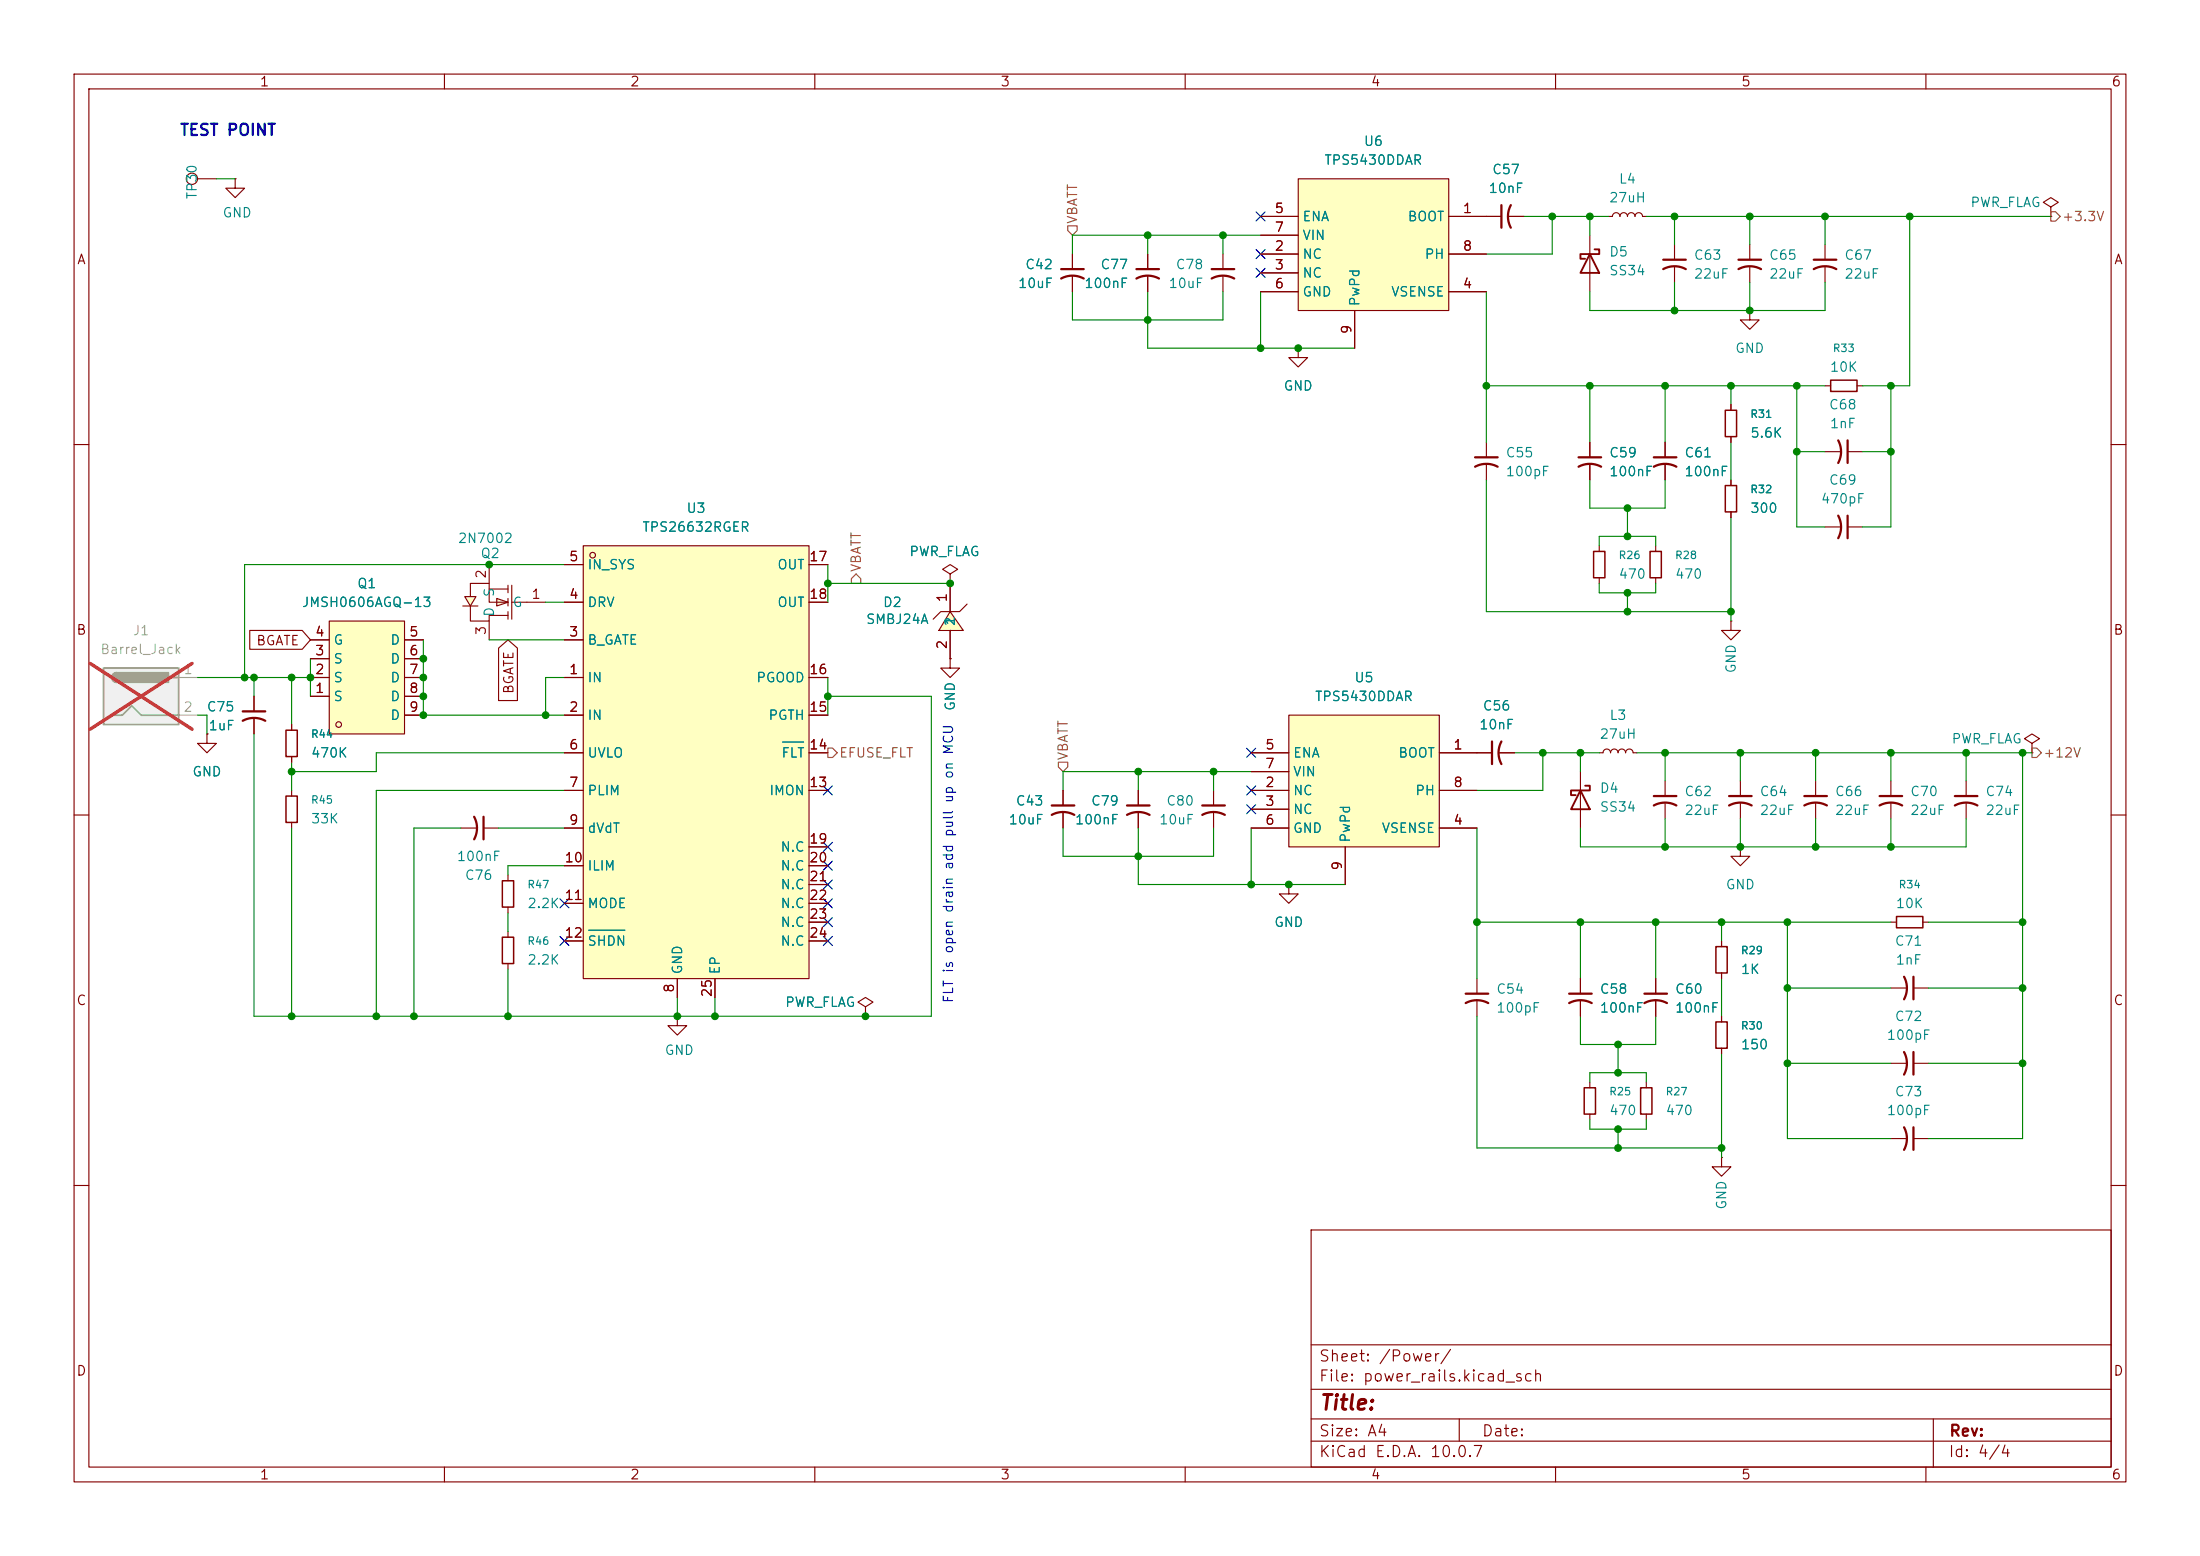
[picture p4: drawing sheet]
<svg xmlns="http://www.w3.org/2000/svg" width="297mm" height="210mm" viewBox="0 0 297 210" stroke-linecap="round" stroke-linejoin="round" font-family="sans-serif">
<g fill="none" stroke="#840000" stroke-width=".15">
<path d="M10 10h277v190h-277zM12 12h273v186h-273zM60 10v2M110 10v2M160 10v2M210 10v2M260 10v2M10 60h2M285 60h2M10 110h2M245.1 105.4v2M245.1 108.5v2"/>
<path d="M285 110h2M10 160h2M177 166h108v32h-108zM285 160h2M60 198v2M110 198v2M160 198v2M177 194.5h108M177 191.5h108M177 187.5h108M177 181.5h108M197 191.5v3"/>
<path d="M210 198v2M260 198v2M261 191.5v6.5"/>
</g>
<path d="M243.6 108.7a3.2 3.2 0 0 1 3 0M243.6 107.4h3" fill="none" stroke="#840000" stroke-width=".3"/>
<path d="M175.3 24.1h20.3v17.8h-20.3z" fill="#ffffc2"/>
<g fill="none" stroke="#840000" stroke-width=".15">
<path d="M170.2 29.2h5.1M170.2 34.3h5.1M170.2 36.8h5.1M170.2 39.4h5.1M170.2 31.8h5.1M175.3 24.1h20.3v17.8h-20.3zM195.6 29.2h5.1M195.6 34.3h5.1M195.6 39.4h5.1M226.1 33v2.1M226.1 36.1v2M182.9 41.9v5.1"/>
<path d="M214.6 59.7v2M224.8 59.7v2M128.3 77.5l1-.7-1-.6-1 .6 1 .7v1.2M128.3 78.7h.1M214.6 62.7v2.1M215.9 73.7v.7M215.9 78v.7M223.5 73.7v.7M223.5 78v.7M224.8 62.7v2.1M128.3 88.9v1.3h-1.3l1.3 1.2 1.2-1.2h-1.2M128.3 88.9h.1"/>
<path d="M62.2 111.8h2.1M65.3 111.8h2M68.6 118.1v.8M68.6 122.4v.8M68.6 125.7v.8M68.6 130v.8M91.4 137.2v1.2h1.3l-1.3 1.3-1.2-1.3h1.2M91.4 137.2h.1"/>
</g>
<path d="M224.5 36.3a3.2 3.2 0 0 1 3.1 0M224.5 35.1h3.1M213.1 63a3.2 3.2 0 0 1 3.1 0M213.1 61.7h3.1M223.3 63a3.2 3.2 0 0 1 3 0M223.3 61.7h3M64 110.2a3.2 3.2 0 0 1 0 3.1M65.3 110.2v3.1" fill="none" stroke="#840000" stroke-width=".3"/>
<path d="M215.1 74.4h1.6v3.6h-1.6zM222.8 74.4h1.5v3.6h-1.5zM67.8 118.9h1.5v3.5h-1.5zM67.8 126.5h1.5v3.5h-1.5z" fill="none" stroke="#840000" stroke-width=".2"/>
<path d="M128.3 82.6l1.8 2.5h-3.4z" fill="#ffffc2"/>
<path d="M128.3 78.7v3.9M128.3 82.6l1.8 2.5h-3.4zM128.3 85.1v3.8M130.6 81.5l-1.1 1.1h-2.5l-1 1M116.8 135.9l1.1-.6-1.1-.7-1 .7 1 .6v1.3M116.8 137.2h.1" fill="none" stroke="#840000" stroke-width=".15"/>
<path d="M78.7 73.7h30.5v58.4h-30.5z" fill="#ffffc2"/>
<g fill="none" stroke="#840000" stroke-width=".15">
<path d="M26.7 24.1h2.5M31.7 24.1v1.3h1.3l-1.3 1.3-1.2-1.3h1.2M31.7 24.1h.1M214.6 31.8v7.6M76.2 76.2h2.5M78.7 73.7h30.5v58.4h-30.5zM109.2 76.2h2.6M27.9 99.1v1.2h1.3l-1.3 1.3-1.2-1.3h1.2M27.9 99.1h.1M34.3 94v2M34.3 97v2.1M39.4 97.8v.8"/>
<path d="M76.2 91.4h2.5M76.2 96.5h2.5M76.2 86.4h2.5M76.2 81.3h2.5M109.2 91.4h2.6M109.2 96.5h2.6M109.2 81.3h2.6M39.4 102.1v.8M76.2 101.6h2.5M76.2 106.7h2.5M76.2 111.8h2.5M76.2 116.8h2.5"/>
<path d="M109.2 101.6h2.6M109.2 106.7h2.6M109.2 116.8h2.6M109.2 114.3h2.6M109.2 119.4h2.6M143.5 106.7v2M143.5 109.7v2.1M153.7 106.7v2M153.7 109.7v2.1M163.8 106.7v2M163.8 109.7v2.1M174 119.4v1.3h1.3l-1.3 1.2-1.3-1.2h1.3"/>
<path d="M174 119.4h.1M76.2 121.9h2.5M76.2 127h2.5M91.4 132.1v2.5M96.5 132.1v2.5M109.2 121.9h2.6M109.2 127h2.6M109.2 124.5h2.6"/>
<circle cx="25.9" cy="24.1" r=".76"/>
<circle cx="80" cy="74.9" r=".38"/>
</g>
<path d="M105.7 100.2h2.8M79.5 125.6h4.9" fill="none" stroke="#008484" stroke-width=".15"/>
<path d="M32.8 97.3a3.2 3.2 0 0 1 3 0M32.8 96h3M142 110a3.2 3.2 0 0 1 3 0M142 108.7h3M152.1 110a3.2 3.2 0 0 1 3.1 0M152.1 108.7h3.1M162.3 110a3.2 3.2 0 0 1 3.1 0M162.3 108.7h3.1" fill="none" stroke="#840000" stroke-width=".3"/>
<path d="M38.6 98.6h1.5v3.5h-1.5z" fill="none" stroke="#840000" stroke-width=".2"/>
<path d="M214.6 34.3l1.3 2.5h-2.5zM215.3 33.7h.6v.6h-2.5v.6h.6" fill="none" stroke="#840000" stroke-width=".25"/>
<g fill="#ffffc2">
<path d="M67.1 80.8l1.5 .5-1.5 .5z"/>
<path d="M62.7 80.5h1.6l-.8 1.3z"/>
</g>
<g fill="none" stroke="#840000" stroke-width=".15">
<path d="M246.4 33v2.1M246.4 36.1v2M246.4 52.1h.7M250.7 52.1h.8M66 79.5h2.6M66 76.2v2.5M68.6 79v1M69.1 79v4.6M62.5 81.8h2M62.7 80.5h1.6l-.8 1.3zM63.5 81.8v2h2.5v-.7h2.6M63.5 80.5v-1.8h2.5v2.6h2.6"/>
<path d="M66 83.8v2.6M67.1 80.8l1.5 .5-1.5 .5zM68.6 80.8v1M68.6 82.6v1M69.1 81.3h4.6"/>
</g>
<path d="M247.1 51.3h3.6v1.5h-3.6z" fill="none" stroke="#840000" stroke-width=".2"/>
<path d="M244.9 36.3a3.2 3.2 0 0 1 3 0M244.9 35.1h3" fill="none" stroke="#840000" stroke-width=".3"/>
<path d="M14 90.2h10.1v7.6h-10.1z" fill="#f0f0f0"/>
<path d="M14 90.2h10.1v7.6h-10.1zM15.2 96.5h1.3l1.3-1.2 1.2 1.2h5.1M15.7 90.8a.64 .64 0 0 0-.6 .6 .64 .64 0 0 0 .6 .7M22.9 91.4h1.2" fill="none" stroke="#a1a1a1" stroke-width=".25"/>
<g fill="#a1a1a1" stroke="#a1a1a1" stroke-width=".25">
<path d="M15.3 91l.4-.2v1.3a.63 .63 0 0 1-.5-.4 .63 .63 0 0 1 .1-.7z"/>
<path d="M15.7 90.8h7v1.3h-7z"/>
</g>
<path d="M24.1 91.4h2.6M24.1 96.5h2.6" fill="none" stroke="#a1a1a1" stroke-width=".15"/>
<path d="M12.2 89.5l13.7 8.9M25.9 89.5l-13.7 8.9" fill="none" stroke="#ff2626" stroke-width=".46"/>
<path d="M44.4 83.8h10.2v15.3h-10.2z" fill="#ffffc2"/>
<g fill="none" stroke="#840000" stroke-width=".15">
<path d="M41.9 94h2.5M41.9 91.4h2.5M41.9 88.9h2.5M41.9 86.4h2.5M44.4 83.8h10.2v15.3h-10.2zM54.6 94h2.5M54.6 91.4h2.5M54.6 88.9h2.5M54.6 86.4h2.5M54.6 96.5h2.5"/>
<circle cx="45.7" cy="97.8" r=".38"/>
</g>
<path d="M174 96.5h20.3v17.8h-20.3z" fill="#ffffc2"/>
<g fill="none" stroke="#840000" stroke-width=".15">
<path d="M144.8 34.3v2M144.8 37.3v2.1M154.9 34.3v2M154.9 37.3v2.1M165.1 34.3v2M165.1 37.3v2.1M170.2 29.2h5.1M170.2 34.3h5.1M170.2 36.8h5.1M170.2 39.4h5.1M170.2 31.8h5.1M195.6 29.2h7.1"/>
<path d="M195.6 34.3h5.1M195.6 39.4h5.1M203.7 29.2h2M217.2 29.2h.5a.51 .51 0 0 1 .5-.5 .51 .51 0 0 1 .5 .5 .51 .51 0 0 1 .5-.5 .51 .51 0 0 1 .5 .5 .51 .51 0 0 1 .5-.5 .51 .51 0 0 1 .5 .5 .51 .51 0 0 1 .5-.5 .51 .51 0 0 1 .5 .5h.5M236.2 33v2.1M236.2 36.1v2M276.9 27.9l1-.6-1-.6-1.1 .6 1.1 .6v1.3M276.9 29.2h.1M175.3 47v1.3h1.2l-1.2 1.2-1.3-1.2h1.3M175.3 47h.1M182.9 41.9v5.1M200.7 59.7v2"/>
<path d="M214.6 59.7v2M224.8 59.7v2M233.7 54.6v.8M233.7 58.9v.8M236.2 41.9v1.3h1.3l-1.3 1.3-1.3-1.3h1.3M236.2 41.9h.1M76.2 76.2h2.5M109.2 76.2h2.6M128.3 78.7h.1M128.3 78.7v3.9M200.7 62.7v2.1M214.6 62.7v2.1"/>
<path d="M224.8 62.7v2.1M233.7 64.8v.7M233.7 69.1v.8M246.4 71.1h2M246.4 61h2M249.4 71.1h2.1M249.4 61h2.1M27.9 99.1h.1M33.7 85.1h7.1l1.1 1.3-1.1 1.2h-7.1zM34.3 94v2M34.3 97v2.1M39.4 97.8v.8"/>
<path d="M41.9 94h2.5M41.9 91.4h2.5M41.9 88.9h2.5M41.9 86.4h2.5M54.6 94h2.5M54.6 91.4h2.5M54.6 88.9h2.5M54.6 86.4h2.5M54.6 96.5h2.5M67.3 87.5l1.3-1.1 1.3 1.1v7.1h-2.6zM76.2 91.4h2.5M76.2 86.4h2.5"/>
<path d="M76.2 96.5h2.5M76.2 81.3h2.5M109.2 91.4h2.6M109.2 96.5h2.6M109.2 81.3h2.6M128.3 88.9h.1M128.3 85.1v3.8M174 96.5h20.3v17.8h-20.3zM233.7 83.8v1.3h1.2l-1.2 1.3-1.3-1.3h1.3M233.7 83.8h.1M39.4 102.1v.8M39.4 106.7v.7"/>
<path d="M39.4 111v.8M76.2 101.6h2.5M76.2 106.7h2.5M76.2 111.8h2.5M76.2 116.8h2.5M109.2 101.6h2.6M109.2 106.7h2.6M109.2 116.8h2.6M109.2 114.3h2.6M109.2 119.4h2.6M143.5 106.7v2M143.5 109.7v2.1"/>
<path d="M153.7 106.7v2M153.7 109.7v2.1M168.9 101.6h5.1M168.9 106.7h5.1M168.9 109.2h5.1M168.9 111.8h5.1M168.9 104.1h5.1M174 119.4h.1M181.6 114.3v5.1M194.3 101.6h7.1M194.3 106.7h5.1M194.3 111.8h5.1"/>
<path d="M202.4 101.6h2.1M213.4 104.1v7.7M215.9 101.6h.5a.51 .51 0 0 1 .5-.5 .51 .51 0 0 1 .5 .5 .51 .51 0 0 1 .5-.5 .51 .51 0 0 1 .5 .5 .51 .51 0 0 1 .5-.5 .51 .51 0 0 1 .6 .5 .51 .51 0 0 1 .5-.5 .51 .51 0 0 1 .5 .5h.5M224.8 105.4v2M224.8 108.5v2M234.9 114.3v1.3h1.3l-1.3 1.2-1.2-1.2h1.2M234.9 114.3h.1M234.9 105.4v2M234.9 108.5v2M255.3 105.4v2M255.3 108.5v2M265.4 105.4v2"/>
<path d="M265.4 108.5v2M274.3 100.3l1-.6-1-.6-1 .6 1 .6v1.3M274.3 101.6h.1M76.2 121.9h2.5M76.2 127h2.5M91.4 132.1v2.5M96.5 132.1v2.5M109.2 124.5h2.6M109.2 121.9h2.6M109.2 127h2.6M116.8 137.2h.1M199.4 132.1v2"/>
<path d="M199.4 135.1v2.1M213.4 132.1v2M213.4 135.1v2.1M223.5 132.1v2M223.5 135.1v2.1M232.4 127v.8M232.4 131.3v.8M232.4 137.2v.7M255.3 124.5h.7M255.3 133.4h2M258.3 133.4h2M259.6 124.5h.7"/>
<path d="M214.6 146.1v.7M214.6 150.4v.7M222.2 146.1v.7M222.2 150.4v.7M232.4 156.2v1.3h1.3l-1.3 1.3-1.3-1.3h1.3M232.4 156.2h.1M232.4 141.5v.7M255.3 153.7h2M255.3 143.5h2M258.3 153.7h2M258.3 143.5h2"/>
</g>
<g fill="none" stroke="#840000" stroke-width=".3">
<path d="M143.3 37.6a3.2 3.2 0 0 1 3 0M143.3 36.3h3M153.4 37.6a3.2 3.2 0 0 1 3.1 0M153.4 36.3h3.1M163.6 37.6a3.2 3.2 0 0 1 3 0M163.6 36.3h3M202.7 27.7v3M204 27.7a3.2 3.2 0 0 0 0 3M234.7 36.3a3.2 3.2 0 0 1 3 0M234.7 35.1h3M248.2 59.4a3.2 3.2 0 0 1 0 3.1M249.4 59.4v3.1"/>
<path d="M199.1 63a3.2 3.2 0 0 1 3.1 0M199.1 61.7h3.1M248.2 69.6a3.2 3.2 0 0 1 0 3M249.4 69.6v3M201.4 100.1v3M202.7 100.1a3.2 3.2 0 0 0 0 3M223.3 108.7a3.2 3.2 0 0 1 3 0M223.3 107.4h3M233.4 108.7a3.2 3.2 0 0 1 3.1 0M233.4 107.4h3.1M253.7 108.7a3.2 3.2 0 0 1 3.1 0M253.7 107.4h3.1"/>
<path d="M263.9 108.7a3.2 3.2 0 0 1 3.1 0M263.9 107.4h3.1M197.9 135.4a3.2 3.2 0 0 1 3 0M197.9 134.1h3M211.8 135.4a3.2 3.2 0 0 1 3.1 0M211.8 134.1h3.1M222 135.4a3.2 3.2 0 0 1 3 0M222 134.1h3M257 131.8a3.2 3.2 0 0 1 0 3.1M258.3 131.8v3.1M257 152.1a3.2 3.2 0 0 1 0 3.1M257 142a3.2 3.2 0 0 1 0 3"/>
<path d="M258.3 142v3M258.3 152.1v3.1"/>
</g>
<path d="M232.9 55.4h1.5v3.5h-1.5zM232.9 65.5h1.5v3.6h-1.5zM38.6 107.4h1.5v3.6h-1.5zM231.6 127.8h1.6v3.5h-1.6zM231.6 137.9h1.6v3.6h-1.6zM256 123.7h3.6v1.5h-3.6zM213.9 146.8h1.5v3.6h-1.5zM221.5 146.8h1.5v3.6h-1.5z" fill="none" stroke="#840000" stroke-width=".2"/>
<path d="M213.4 106.7l1.2 2.5h-2.5zM214 106h.6v.7h-2.5v.6h.6" fill="none" stroke="#840000" stroke-width=".25"/>
<path d="M144.1 30.5h1.3v.6l-.6 .7-.7-.7zM276.9 28.6h.6l.6 .6-.6 .6h-.6zM115.6 77.5l.6 .6v.6h-1.3v-.6zM111.8 101h.6l.6 .6-.6 .6h-.6zM142.9 102.9h1.2v.6l-.6 .6-.6-.6zM274.3 101h.7l.6 .6-.6 .6h-.7z" fill="none" stroke="#848400" stroke-width=".15"/>
<g fill="none" stroke="#008400" stroke-width=".15">
<path d="M29.2 24.1h2.5M144.8 39.4v3.8h20.3v-3.8M154.9 39.4v7.6h28M154.9 31.8v2.5M165.1 31.8v2.5M170.2 31.8h-25.4v2.5M170.2 39.4v7.6M200.7 39.4v20.3M205.7 29.2h11.5M209.5 29.2v5.1h-8.8M214.6 29.2v2.6M222.2 29.2h54.7"/>
<path d="M226.1 29.2v3.8M226.1 38.1v3.8M236.2 29.2v3.8M236.2 38.1v3.8M246.4 38.1v3.8h-31.8v-2.5M246.4 29.2v3.8M257.8 29.2v22.9h-6.3M200.7 52.1h45.7M214.6 52.1v7.6M224.8 52.1v7.6M233.7 52.1v2.5M233.7 59.7v5.1"/>
<path d="M242.6 52.1v19h3.8M255.3 52.1v19h-3.8M76.2 76.2h-43.2v15.2M111.8 76.2v5.1M111.8 78.7h16.5M200.7 64.8v17.8h33M214.6 64.8v3.8h10.2v-3.8M215.9 73.7v-1.3h7.6v1.3M215.9 78.7v1.3h7.6v-1.3M219.7 68.6v3.8M233.7 69.9v13.9M242.6 61h3.8"/>
<path d="M251.5 61h3.8M26.7 91.4h15.2M26.7 96.5h1.2v2.6M34.3 91.4v2.6M39.4 91.4v6.4M41.9 88.9v5.1M57.1 86.4v10.1h19.1M66 86.4h10.2M73.7 81.3h2.5M76.2 91.4h-2.5v5.1M111.8 94h13.9v43.2h-91.4v-38.1M111.8 91.4v5.1"/>
<path d="M219.7 80v2.6M39.4 102.9v3.8M39.4 111.8v25.4M62.2 111.8h-6.3v25.4M67.3 111.8h8.9M76.2 116.8h-7.6v1.3M76.2 101.6h-25.4v2.5h-11.4M76.2 106.7h-25.4v30.5M143.5 111.8v3.8h20.3v-3.8M153.7 111.8v7.6h27.9M153.7 104.1v2.6M163.8 104.1v2.6"/>
<path d="M168.9 104.1h-25.4v2.6M168.9 111.8v7.6M199.4 111.8v20.3M204.5 101.6h11.4M208.3 101.6v5.1h-8.9M213.4 101.6v2.5M221 101.6h53.3M224.8 101.6v3.8M224.8 110.5v3.8M234.9 101.6v3.8M234.9 110.5v3.8M245.1 101.6v3.8"/>
<path d="M245.1 110.5v3.8M255.3 101.6v3.8M255.3 110.5v3.8M265.4 101.6v3.8M265.4 110.5v3.8h-52v-2.5M273 101.6v52.1h-12.7M68.6 123.2v2.5M68.6 130.8v6.4M91.4 134.6v2.6M96.5 134.6v2.6M199.4 124.5h55.9M199.4 137.2v17.7h33"/>
<path d="M213.4 137.2v3.8h10.1v-3.8M213.4 124.5v7.6M223.5 124.5v7.6M232.4 124.5v2.5M232.4 132.1v5.1M241.3 133.4h14M241.3 124.5v29.2h14M260.3 124.5h12.7M260.3 133.4h12.7M214.6 146.1v-1.3h7.6v1.3M214.6 151.1v1.3h7.6v-1.3M218.4 141v3.8"/>
<path d="M218.4 152.4v2.5M232.4 142.2v14M241.3 143.5h14M260.3 143.5h12.7"/>
</g>
<g fill="none" stroke="#000084" stroke-width=".15">
<path d="M169.6 36.2l1.2 1.2M169.6 28.6l1.2 1.2M169.6 33.7l1.2 1.2M170.8 36.2l-1.2 1.2M170.8 28.6l-1.2 1.2M170.8 33.7l-1.2 1.2M111.2 113.7l1.2 1.2M111.2 118.8l1.2 1.2M111.2 116.2l1.2 1.2M111.2 106.1l1.2 1.2M112.4 113.7l-1.2 1.2M112.4 118.8l-1.2 1.2"/>
<path d="M112.4 116.2l-1.2 1.2M112.4 106.1l-1.2 1.2M168.3 101l1.2 1.2M168.3 108.6l1.2 1.2M168.3 106.1l1.2 1.2M169.5 101l-1.2 1.2M169.5 108.6l-1.2 1.2M169.5 106.1l-1.2 1.2M75.6 126.4l1.2 1.2M75.6 121.3l1.2 1.2M76.8 126.4l-1.2 1.2M76.8 121.3l-1.2 1.2"/>
<path d="M111.2 126.4l1.2 1.2M111.2 121.3l1.2 1.2M111.2 123.9l1.2 1.2M112.4 126.4l-1.2 1.2M112.4 121.3l-1.2 1.2M112.4 123.9l-1.2 1.2"/>
</g>
<path d="M105.7 100.2h2.8M79.5 125.6h4.9" fill="none" stroke="#008484" stroke-width=".15"/>
<g fill="#008400" stroke="#008400" stroke-width=".14">
<circle cx="233.7" cy="52.1" r=".46"/>
<circle cx="226.1" cy="41.9" r=".46"/>
<circle cx="236.2" cy="29.2" r=".46"/>
<circle cx="226.1" cy="29.2" r=".46"/>
<circle cx="224.8" cy="52.1" r=".46"/>
<circle cx="214.6" cy="52.1" r=".46"/>
<circle cx="209.5" cy="29.2" r=".46"/>
<circle cx="214.6" cy="29.2" r=".46"/>
<circle cx="242.6" cy="52.1" r=".46"/>
<circle cx="255.3" cy="52.1" r=".46"/>
<circle cx="242.6" cy="61" r=".46"/>
<circle cx="257.8" cy="29.2" r=".46"/>
<circle cx="246.4" cy="29.2" r=".46"/>
<circle cx="236.2" cy="41.9" r=".46"/>
<circle cx="255.3" cy="61" r=".46"/>
<circle cx="224.8" cy="101.6" r=".46"/>
<circle cx="234.9" cy="101.6" r=".46"/>
<circle cx="255.3" cy="114.3" r=".46"/>
<circle cx="245.1" cy="101.6" r=".46"/>
<circle cx="245.1" cy="114.3" r=".46"/>
<circle cx="255.3" cy="101.6" r=".46"/>
<circle cx="273" cy="101.6" r=".46"/>
<circle cx="265.4" cy="101.6" r=".46"/>
<circle cx="273" cy="124.5" r=".46"/>
<circle cx="273" cy="133.4" r=".46"/>
<circle cx="273" cy="143.5" r=".46"/>
<circle cx="218.4" cy="144.8" r=".46"/>
<circle cx="218.4" cy="141" r=".46"/>
<circle cx="241.3" cy="143.5" r=".46"/>
<circle cx="232.4" cy="154.9" r=".46"/>
<circle cx="218.4" cy="154.9" r=".46"/>
<circle cx="218.4" cy="152.4" r=".46"/>
<circle cx="241.3" cy="124.5" r=".46"/>
<circle cx="241.3" cy="133.4" r=".46"/>
<circle cx="223.5" cy="124.5" r=".46"/>
<circle cx="232.4" cy="124.5" r=".46"/>
<circle cx="224.8" cy="114.3" r=".46"/>
<circle cx="208.3" cy="101.6" r=".46"/>
<circle cx="213.4" cy="101.6" r=".46"/>
<circle cx="234.9" cy="114.3" r=".46"/>
<circle cx="233.7" cy="82.6" r=".46"/>
<circle cx="175.3" cy="47" r=".46"/>
<circle cx="165.1" cy="31.8" r=".46"/>
<circle cx="154.9" cy="31.8" r=".46"/>
<circle cx="154.9" cy="43.2" r=".46"/>
<circle cx="170.2" cy="47" r=".46"/>
<circle cx="200.7" cy="52.1" r=".46"/>
<circle cx="219.7" cy="82.6" r=".46"/>
<circle cx="219.7" cy="80" r=".46"/>
<circle cx="219.7" cy="72.4" r=".46"/>
<circle cx="219.7" cy="68.6" r=".46"/>
<circle cx="199.4" cy="124.5" r=".46"/>
<circle cx="213.4" cy="124.5" r=".46"/>
<circle cx="66" cy="76.2" r=".46"/>
<circle cx="57.1" cy="88.9" r=".46"/>
<circle cx="34.3" cy="91.4" r=".46"/>
<circle cx="39.4" cy="91.4" r=".46"/>
<circle cx="57.1" cy="91.4" r=".46"/>
<circle cx="57.1" cy="96.5" r=".46"/>
<circle cx="57.1" cy="94" r=".46"/>
<circle cx="41.9" cy="91.4" r=".46"/>
<circle cx="33" cy="91.4" r=".46"/>
<circle cx="39.4" cy="104.1" r=".46"/>
<circle cx="174" cy="119.4" r=".46"/>
<circle cx="168.9" cy="119.4" r=".46"/>
<circle cx="153.7" cy="115.6" r=".46"/>
<circle cx="163.8" cy="104.1" r=".46"/>
<circle cx="153.7" cy="104.1" r=".46"/>
<circle cx="73.7" cy="96.5" r=".46"/>
<circle cx="96.5" cy="137.2" r=".46"/>
<circle cx="116.8" cy="137.2" r=".46"/>
<circle cx="91.4" cy="137.2" r=".46"/>
<circle cx="111.8" cy="94" r=".46"/>
<circle cx="128.3" cy="78.7" r=".46"/>
<circle cx="111.8" cy="78.7" r=".46"/>
<circle cx="68.6" cy="137.2" r=".46"/>
<circle cx="55.9" cy="137.2" r=".46"/>
<circle cx="39.4" cy="137.2" r=".46"/>
<circle cx="50.8" cy="137.2" r=".46"/>
</g>
<text font-size="2" fill="#840000" x="178" y="190.8">Title:</text>
<text font-size="1.5" fill="#0000c2" x="24.2" y="18.7">TEST POINT</text>
<g font-size="1.5" fill="#840000">
<text x="178" y="184.1">Sheet: /Power/</text>
<text x="178" y="186.8">File: power_rails.kicad_sch</text>
<text x="178" y="197">KiCad E.D.A. 10.0.7</text>
<text x="178" y="194.2">Size: A4</text>
<text x="200" y="194.2">Date:</text>
<text x="263" y="197">Id: 4/4</text>
<text x="263" y="194.2">Rev:</text>
</g>
<g font-size="1.3" fill="#840000">
<text x="35" y="12">1</text>
<text x="85" y="12">2</text>
<text x="135" y="12">3</text>
<text x="185" y="12">4</text>
<text x="235" y="12">5</text>
<text x="285" y="12">6</text>
<text x="172" y="29.1">5</text>
<text x="197.4" y="29.1">1</text>
<text x="10.3" y="36">A</text>
<text x="172" y="34.2">2</text>
<text x="172" y="31.6">7</text>
<text x="197.4" y="34.2">8</text>
<text x="285.3" y="36">A</text>
<text x="172" y="36.7">3</text>
<text x="172" y="39.2">6</text>
<text x="197.4" y="39.2">4</text>
<text x="182.7" y="45.2" transform="rotate(-90 182.7 45.2)">9</text>
<text x="76.7" y="76.1">5</text>
<text x="109.2" y="76.1">17</text>
<text x="65.9" y="78.2" transform="rotate(-90 65.9 78.2)">2</text>
<text x="71.7" y="81.1">1</text>
<text x="76.7" y="81.1">4</text>
<text x="109.2" y="81.1">18</text>
<text x="128.1" y="81.4" transform="rotate(-90 128.1 81.4)">1</text>
<text x="10.2" y="86">B</text>
<text x="34.5" y="87.4">BGATE</text>
<text x="42.4" y="88.8">3</text>
<text x="42.4" y="86.2">4</text>
<text x="55.1" y="86.2">5</text>
<text x="55.1" y="88.8">6</text>
<text x="65.9" y="85.8" transform="rotate(-90 65.9 85.8)">3</text>
<text x="76.7" y="86.2">3</text>
<text x="128.1" y="87.7" transform="rotate(-90 128.1 87.7)">2</text>
<text x="285.2" y="86">B</text>
<text x="42.4" y="93.8">1</text>
<text x="42.4" y="91.3">2</text>
<text x="55.1" y="91.3">7</text>
<text x="55.1" y="93.8">8</text>
<text x="69.6" y="93.8" transform="rotate(-90 69.6 93.8)">BGATE</text>
<text x="76.7" y="91.3">1</text>
<text x="109.2" y="91.3">16</text>
<text x="55.1" y="96.4">9</text>
<text x="76.7" y="96.4">2</text>
<text x="76.7" y="101.5">6</text>
<text x="109.2" y="101.5">14</text>
<text x="109.2" y="96.4">15</text>
<text x="170.7" y="101.5">5</text>
<text x="196.1" y="101.5">1</text>
<text x="76.7" y="106.5">7</text>
<text x="109.2" y="106.5">13</text>
<text x="170.7" y="106.5">2</text>
<text x="170.7" y="104">7</text>
<text x="196.1" y="106.5">8</text>
<text x="76.7" y="111.6">9</text>
<text x="170.7" y="109.1">3</text>
<text x="170.7" y="111.6">6</text>
<text x="196.1" y="111.6">4</text>
<text x="76.1" y="116.7">10</text>
<text x="109.2" y="114.2">19</text>
<text x="109.2" y="116.7">20</text>
<text x="109.2" y="119.2">21</text>
<text x="181.5" y="117.6" transform="rotate(-90 181.5 117.6)">9</text>
<text x="76.1" y="121.8">11</text>
<text x="109.2" y="121.8">22</text>
<text x="109.2" y="124.3">23</text>
<text x="76.1" y="126.9">12</text>
<text x="109.2" y="126.9">24</text>
<text x="10.2" y="136">C</text>
<text x="91.3" y="134.1" transform="rotate(-90 91.3 134.1)">8</text>
<text x="96.4" y="134.7" transform="rotate(-90 96.4 134.7)">25</text>
<text x="285.2" y="136">C</text>
<text x="10.2" y="186">D</text>
<text x="285.2" y="186">D</text>
<text x="35" y="200">1</text>
<text x="85" y="200">2</text>
<text x="135" y="200">3</text>
<text x="185" y="200">4</text>
<text x="235" y="200">5</text>
<text x="285" y="200">6</text>
</g>
<g font-size="1.3" fill="#008484">
<text x="178.7" y="22.6">TPS5430DDAR</text>
<text x="184" y="20">U6</text>
<text x="201.4" y="23.8">C57</text>
<text x="26.9" y="27" transform="rotate(-90 26.9 27)">TP30</text>
<text x="30" y="29.7">GND</text>
<text x="200.9" y="26.4">10nF</text>
<text x="217.1" y="27.6">27uH</text>
<text x="218.5" y="25.1">L4</text>
<text x="265.9" y="28.3">PWR_FLAG</text>
<text x="175.7" y="35.3">NC</text>
<text x="175.7" y="30.2">ENA</text>
<text x="175.7" y="32.7">VIN</text>
<text x="189.9" y="30.2">BOOT</text>
<text x="192.2" y="35.3">PH</text>
<text x="217.2" y="34.9">D5</text>
<text x="228.6" y="35.4">C63</text>
<text x="238.7" y="35.4">C65</text>
<text x="248.9" y="35.4">C67</text>
<text x="137.3" y="39.2">10uF</text>
<text x="138.3" y="36.7">C42</text>
<text x="146.3" y="39.2">100nF</text>
<text x="148.5" y="36.7">C77</text>
<text x="157.7" y="39.2">10uF</text>
<text x="158.6" y="36.7">C78</text>
<text x="175.7" y="37.8">NC</text>
<text x="175.7" y="40.3">GND</text>
<text x="183.8" y="41.4" transform="rotate(-90 183.8 41.4)">PwPd</text>
<text x="187.7" y="40.3">VSENSE</text>
<text x="217.2" y="37.5">SS34</text>
<text x="228.6" y="37.9">22uF</text>
<text x="238.7" y="37.9">22uF</text>
<text x="248.9" y="37.9">22uF</text>
<text x="234.2" y="48">GND</text>
<text x="173.2" y="53">GND</text>
<text x="246.9" y="50.5">10K</text>
<text x="236.2" y="59.4">5.6K</text>
<text x="246.8" y="55.6">C68</text>
<text x="246.9" y="58.1">1nF</text>
<text x="203.2" y="62.1">C55</text>
<text x="203.2" y="64.6">100pF</text>
<text x="217.2" y="62.1">C59</text>
<text x="217.2" y="64.6">100nF</text>
<text x="227.3" y="62.1">C61</text>
<text x="227.3" y="64.6">100nF</text>
<text x="246.8" y="65.7">C69</text>
<text x="92.6" y="69.5">U3</text>
<text x="236.2" y="69.5">300</text>
<text x="245.7" y="68.3">470pF</text>
<text x="61.7" y="73.6">2N7002</text>
<text x="64.8" y="75.6">Q2</text>
<text x="79.2" y="77.2">IN_SYS</text>
<text x="86.6" y="72.1">TPS26632RGER</text>
<text x="104.9" y="77.2">OUT</text>
<text x="122.7" y="75.4">PWR_FLAG</text>
<text x="40.7" y="82.2">JMSH0606AGQ-13</text>
<text x="48.1" y="79.7">Q1</text>
<text x="67" y="83.3" transform="rotate(-90 67 83.3)">D</text>
<text x="67" y="80.7" transform="rotate(-90 67 80.7)">S</text>
<text x="69.1" y="82.2">G</text>
<text x="79.2" y="82.2">DRV</text>
<text x="104.9" y="82.2">OUT</text>
<text x="119.1" y="82.2">D2</text>
<text x="218.4" y="78.4">470</text>
<text x="226" y="78.4">470</text>
<text x="44.9" y="89.9">S</text>
<text x="44.9" y="87.3">G</text>
<text x="52.6" y="87.3">D</text>
<text x="52.6" y="89.9">D</text>
<text x="79.2" y="87.3">B_GATE</text>
<text x="116.8" y="84.5">SMBJ24A</text>
<text x="129.2" y="84.6" transform="rotate(-90 129.2 84.6)">2</text>
<text x="129.2" y="84.5" transform="rotate(-90 129.2 84.5)">1</text>
<text x="44.9" y="94.9">S</text>
<text x="44.9" y="92.4">S</text>
<text x="52.6" y="92.4">D</text>
<text x="52.6" y="94.9">D</text>
<text x="79.2" y="92.4">IN</text>
<text x="102" y="92.4">PGOOD</text>
<text x="177.4" y="94.9">TPS5430DDAR</text>
<text x="182.8" y="92.4">U5</text>
<text x="234.6" y="91" transform="rotate(-90 234.6 91)">GND</text>
<text x="27.8" y="96.3">C75</text>
<text x="28.1" y="98.9">1uF</text>
<text x="52.6" y="97.5">D</text>
<text x="79.2" y="97.5">IN</text>
<text x="103.6" y="97.5">PGTH</text>
<text x="129.2" y="96" transform="rotate(-90 129.2 96)">GND</text>
<text x="199.6" y="98.8">10nF</text>
<text x="200.1" y="96.2">C56</text>
<text x="215.9" y="100">27uH</text>
<text x="217.2" y="97.5">L3</text>
<text x="263.4" y="100.7">PWR_FLAG</text>
<text x="25.9" y="105.1">GND</text>
<text x="41.9" y="102.6">470K</text>
<text x="79.2" y="102.6">UVLO</text>
<text x="79.2" y="107.6">PLIM</text>
<text x="103.8" y="107.6">IMON</text>
<text x="105.4" y="102.6">FLT</text>
<text x="174.5" y="107.6">NC</text>
<text x="174.5" y="102.6">ENA</text>
<text x="174.5" y="105.1">VIN</text>
<text x="188.7" y="102.6">BOOT</text>
<text x="191" y="107.6">PH</text>
<text x="215.9" y="107.3">D4</text>
<text x="227.3" y="107.8">C62</text>
<text x="237.5" y="107.8">C64</text>
<text x="247.6" y="107.8">C66</text>
<text x="257.8" y="107.8">C70</text>
<text x="268" y="107.8">C74</text>
<text x="41.9" y="111.5">33K</text>
<text x="79.2" y="112.7">dVdT</text>
<text x="136.1" y="111.6">10uF</text>
<text x="137" y="109">C43</text>
<text x="145" y="111.6">100nF</text>
<text x="147.2" y="109">C79</text>
<text x="156.4" y="111.6">10uF</text>
<text x="157.4" y="109">C80</text>
<text x="174.5" y="110.2">NC</text>
<text x="174.5" y="112.7">GND</text>
<text x="182.6" y="113.8" transform="rotate(-90 182.6 113.8)">PwPd</text>
<text x="186.4" y="112.7">VSENSE</text>
<text x="215.9" y="109.9">SS34</text>
<text x="227.3" y="110.3">22uF</text>
<text x="237.5" y="110.3">22uF</text>
<text x="247.6" y="110.3">22uF</text>
<text x="257.8" y="110.3">22uF</text>
<text x="268" y="110.3">22uF</text>
<text x="61.6" y="116.5">100nF</text>
<text x="62.7" y="119.1">C76</text>
<text x="79.2" y="117.8">ILIM</text>
<text x="105.3" y="115.3">N.C</text>
<text x="105.3" y="117.8">N.C</text>
<text x="71.1" y="122.9">2.2K</text>
<text x="79.2" y="122.9">MODE</text>
<text x="105.3" y="120.3">N.C</text>
<text x="105.3" y="122.9">N.C</text>
<text x="105.3" y="125.4">N.C</text>
<text x="171.9" y="125.4">GND</text>
<text x="232.9" y="120.3">GND</text>
<text x="255.8" y="122.9">10K</text>
<text x="71.1" y="130.5">2.2K</text>
<text x="79.2" y="128">SHDN</text>
<text x="92.4" y="131.6" transform="rotate(-90 92.4 131.6)">GND</text>
<text x="97.5" y="131.6" transform="rotate(-90 97.5 131.6)">EP</text>
<text x="105.3" y="128">N.C</text>
<text x="234.9" y="131.8">1K</text>
<text x="255.7" y="128">C71</text>
<text x="255.8" y="130.5">1nF</text>
<text x="105.9" y="136.2">PWR_FLAG</text>
<text x="201.9" y="134.4">C54</text>
<text x="201.9" y="137">100pF</text>
<text x="215.9" y="134.4">C58</text>
<text x="215.9" y="137">100nF</text>
<text x="226" y="134.4">C60</text>
<text x="226" y="137">100nF</text>
<text x="89.6" y="142.7">GND</text>
<text x="234.9" y="141.9">150</text>
<text x="254.6" y="140.7">100pF</text>
<text x="255.7" y="138.1">C72</text>
<text x="255.7" y="148.3">C73</text>
<text x="217.2" y="150.8">470</text>
<text x="224.8" y="150.8">470</text>
<text x="254.6" y="150.8">100pF</text>
<text x="233.4" y="163.4" transform="rotate(-90 233.4 163.4)">GND</text>
</g>
<g font-size="1.3" fill="#848400">
<text x="145.7" y="30.3" transform="rotate(-90 145.7 30.3)">VBATT</text>
<text x="278.3" y="30.2">+3.3V</text>
<text x="116.5" y="77.3" transform="rotate(-90 116.5 77.3)">VBATT</text>
<text x="113.2" y="102.6">EFUSE_FLT</text>
<text x="144.5" y="102.7" transform="rotate(-90 144.5 102.7)">VBATT</text>
<text x="275.8" y="102.6">+12V</text>
</g>
<g font-size="1.3" fill="#a1a1a1">
<text x="13.4" y="88.6">Barrel_Jack</text>
<text x="17.8" y="86.1">J1</text>
<text x="24.7" y="91.3">1</text>
<text x="24.7" y="96.4">2</text>
</g>
<text font-size="1.3" fill="#0000c2" x="129" y="135.5" transform="rotate(-90 129 135.5)">FLT is open drain add pull up on MCU</text>
<g font-size="1" fill="#008484">
<text x="247.3" y="47.8">R33</text>
<text x="236.2" y="56.6">R31</text>
<text x="236.2" y="66.8">R32</text>
<text x="218.4" y="75.7">R26</text>
<text x="226" y="75.7">R28</text>
<text x="41.9" y="99.8">R44</text>
<text x="41.9" y="108.7">R45</text>
<text x="71.1" y="120.1">R47</text>
<text x="256.2" y="120.1">R34</text>
<text x="71.1" y="127.8">R46</text>
<text x="234.9" y="129">R29</text>
<text x="234.9" y="139.2">R30</text>
<text x="217.2" y="148.1">R25</text>
<text x="224.8" y="148.1">R27</text>
</g>
</svg>
